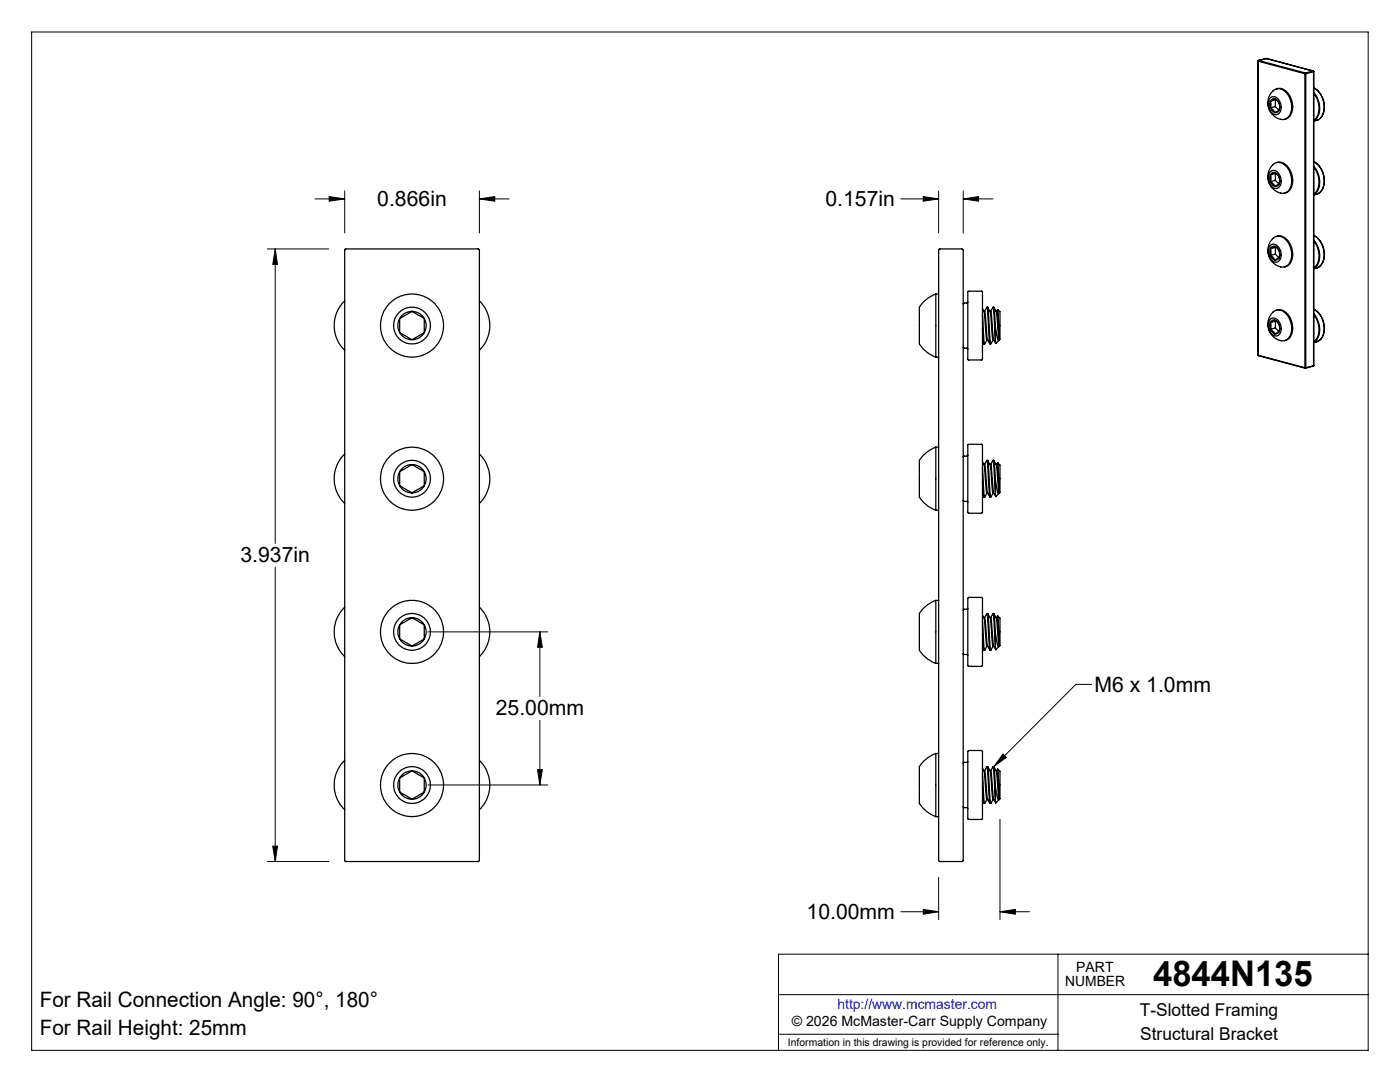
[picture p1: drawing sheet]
<svg xmlns="http://www.w3.org/2000/svg" width="279mm" height="216mm" viewBox="0 0 279 216" stroke-linecap="round" stroke-linejoin="round" font-family="sans-serif">
<g fill="none" stroke="#000" stroke-width=".2">
<path d="M6.3 6.4h266.7v203.2h-266.7zM62.9 39.7h5.9M65.7 39.2l3.1 .5-3.1 .4zM68.8 38.1v8.4M95.7 39.7l3-.5v.9zM95.7 38.1v8.4M95.7 39.7h5.9M179.8 39.7h7.5M184.3 39.2l3 .5-3 .4zM187.3 38.1v8.4M192.2 39.7l3.1-.5v.9zM192.2 39.7h6"/>
<path d="M192.2 38.1v8.4M53.3 49.7h12.3M54.9 49.7l.5 3.1h-1zM54.9 49.7v58.7M54.9 113.2v58.7M85.4 126.1h23.9M107.7 126.1l.5 3.1h-.9zM107.7 126.1v12.9M217.9 136.6h-3.2l-16.4 16.4M85.4 156.6h23.9M107.3 153.6h.9l-.5 3zM107.7 143.7v12.9"/>
<path d="M200.2 150.5l.6 .6-2.5 1.9zM53.3 171.9h12.3M54.4 168.8h1l-.5 3.1zM187.3 175.1v8.4M199.6 163.5v20M155.4 198.5h117.6M179.8 181.9h7.5M184.3 181.5l3 .4-3 .5zM199.6 181.9l3-.4v.9zM199.6 181.9h5.9M211.1 190.4v19.2M273 190.4h-117.6v19.2"/>
<path d="M155.4 206.4h55.7"/>
</g>
<g fill="none" stroke="#000" stroke-width=".25">
<path d="M251 12.2h.1M251 12.2l.1 58.7M251.1 12.2l9.3 2.5M251.1 12.1l-.1 .1M251.1 12.1h.1M251.2 12.1l-.1 .1M251.2 12.1l9.3 2.5M252.7 11.7h.1M252.7 11.7l-1.6 .4M252.7 11.7l9.4 2.5M253.5 19.6l.4-.3 .7 .1 .5 .4 .5 .8 .1 .6-.1 .8-.6 .8-.4 .1-.5-.1-.5-.5-.3-.6-.2-1 .1-.6zM254.1 18.1l.7-.4 .9 .1 .8 .4 .7 1 .5 1.3v1.5l-.5 1.2-.6 .5-.9 .1-1-.3-.9-.9-.4-.6-.4-1 .1-1.1 .3-1z"/>
<path d="M254.4 19.7l.7 .5 .2 .4 .1 .4-.1 1M254.4 19.7l-.5 .1-.4 .4M254.4 19.7l.7 .7M254.4 19.7l-.9 .5M254.5 19.9v1.4M254.5 19.9l-1 .3M254.6 19.9h-.1M254.7 17.7l.9-.1 1 .5 .8 .9 .4 1.1 .2 .9-.2 1.5-.4 .8-1 .5M260.4 14.7h.2M260.4 14.7v58.7M260.5 14.6l-.1 .1M260.5 14.6l.1 .1"/>
<path d="M260.6 14.7v58.7M262.1 14.2v.1M262.1 14.2h.1M262.1 14.2l-1.6 .4M262.1 14.2l.1 .1M262.1 14.3l-1.5 .4M262.1 14.3v58.7M262.2 17.5l.8 .6 .7 .9 .5 1.2 .1 .9-.1 1.4-.3 .6-.6 .6-.5 .3 .6-.3 .5-.7 .3-1 .1-1-.2-1-.5-1.2-.6-.7zM262.2 14.3h-.1M262.2 18.5l.7 1.1 .3 .9 .2 1-.3 1.5-.4 .7-.5 .4M262.2 18.7l.7 1.1 .3 1.6-.2 1.5-.4 .7-.4 .4M262.2 14.3v58.6"/>
<path d="M253.4 34.4l.4-.3 .7-.1 .3 .3 .6 .6 .2 .6 .1 .9-.2 .6-.4 .5-.3 .1-.6-.1-.7-.6-.3-.7-.1-.7 .1-.6zM253.5 36.3l.4 .6 .5 .2M253.5 34.9l-.1 .4 .1 1M253.5 36.3l.7 .5 .2 .3M253.5 34.9l.1 .4-.1 1M253.5 21.5l.3 .5 .6 .4M253.5 20.2l-.1 .4 .1 .9M253.5 21.5l.7 .6 .2 .3M253.5 20.2l.1 .4-.1 .9M254.1 32.8l.7-.4 1.1 .2 .8 .6 .6 .9 .4 1.3v1.3l-.5 1.2-.7 .6-.6 .1-1-.3-1.2-1-.3-.5-.4-1.1 .1-1.1 .3-1zM254.4 34.4l.6 .5 .3 .4 .1 .4-.1 1M254.4 34.4l-.5 .1-.4 .4"/>
<path d="M254.4 34.4l.7 .7M254.4 34.4l-.9 .5M254.5 34.6v1.4M254.5 34.6l-1 .3M254.5 36l.7 .7M254.5 36l-1 .3M254.5 21.3l.7 .7M254.5 21.3l-1 .2M254.6 34.6h-.1M254.7 32.5l1-.1 .9 .4 .8 .9 .4 1.1 .2 .9-.2 1.5-.6 .9-.8 .4M255.3 36.7l-.5 .4h-.4M255.3 36.7l-.9 .4"/>
<path d="M255.3 22l-.3 .3-.6 .1M255.3 22l-.9 .4M255.4 36l-.1 .7M255.4 21.3l-.1 .7M262.2 32.2l.7 .5 .6 .6 .5 1 .3 1.2v.9l-.2 1.1-.6 .9-.7 .3M262.2 33.2l.8 1.2 .4 1.8-.2 1.2-.2 .5-.3 .6-.5 .4M262.2 33.4l.7 1.2 .3 1.6-.1 1.3-.4 .7-.5 .5M262.2 32.3l.7 .4 .7 .8 .5 1.2 .2 1-.1 1-.2 .9-.4 .7-.8 .4M262.8 38.7l-.6 .2M262.8 24l-.6 .2M68.8 49.8l.2-.1h26.5l.2 .2v121.8l-.2 .2h-26.6l-.1-.1zM186.8 58.7a5.6 5.6 0 0 0-3.3 2.8v6.4a1.58 1.58 0 0 0 .7 1.7l1.1 .9 1.5 .8"/>
<path d="M186.8 58.7v12.6M186.8 58.7h.5M187.4 49.7h4.6l.2 .2v121.8l-.1 .2h-4.6l-.2-.2v-121.8zM193.2 58.2l2.8-.1 .1 .1v13.5l-.1 .1h-2.7l-.2-.1zM253.5 49l.5-.3 .5 .1 .6 .4 .5 .8 .1 .7-.1 .8-.6 .7h-.9l-.5-.4-.3-.7-.2-1 .1-.6zM253.5 51l.4 .5 .5 .4M253.5 49.6l-.1 .4 .1 1M253.5 51l.7 .5 .2 .4M253.5 49.6l.1 .4-.1 1M254.2 47.4l.7-.3 .8 .1 .7 .4 .9 1.2 .4 1.3v1.3l-.4 1.2-.7 .6-.8 .1-1-.3-.9-.8-.6-.8-.3-1 .1-1.1 .3-.9zM254.4 49.2l.4 .2 .5 .7 .1 .3-.1 1M254.4 49.2h-.5l-.4 .4"/>
<path d="M254.4 49.2l.7 .6M254.4 49.2l-.9 .4M254.5 49.4v1.3M254.5 49.4l-1 .2M254.5 50.7l.7 .8M254.5 50.7l-1 .3M254.6 49.3l-.1 .1M254.7 47.2l1-.1 .8 .4 .7 .8 .6 1.2 .2 1-.2 1.4-.7 1-.7 .4M255.3 51.4l-.3 .4-.6 .1M255.3 51.4l-.9 .5M255.4 50.8l-.1 .6M262.2 47l.5 .2 .8 .8 .4 1 .4 1.2v.9l-.2 1.1-.5 .8-.8 .5 .7-.4 .5-.9 .3-1.7-.2-1-.5-1.2-.6-.8z"/>
<path d="M262.2 47.9l.7 1 .3 1 .2 1-.3 1.7-.4 .6-.5 .4M262.2 48.1l.6 1 .4 1.8-.2 1.5-.3 .5-.5 .5M262.8 53.5l-.6 .1M68.8 60a6.9 6.9 0 0 0 0 9.9M79.8 66.4l2.4 1.4M79.8 66.4a2.76 2.76 0 0 0 2.4 1.4M79.8 63.5a3 3 0 0 0 0 2.9M79.8 63.5v2.9M82.2 62.1l2.5 1.4M82.2 62.1a2.85 2.85 0 0 1 2.5 1.4M82.2 62.1a2.97 2.97 0 0 0-2.4 1.4M82.2 62.1l-2.4 1.4"/>
<path d="M84.7 66.4a2.66 2.66 0 0 1-2.5 1.4M84.7 66.4l-2.5 1.4M84.7 63.5a2.76 2.76 0 0 1 0 2.9M84.7 63.5v2.9M95.7 60a6.9 6.9 0 0 1 0 9.9M186.8 71.3h.5M192.2 69.3l.1 .2h.7l.1 .2M193.1 60.3v.1l-.8 .1-.1 .1M196.1 61.6l.4 .9 .5 5.3M196.1 62.8l.4 5.8 .5-.8M196.1 68.2l.2 .4M196.1 65.5l.1 2.5 .1 .6h.2"/>
<path d="M196.4 62.1h.1M196.5 62.1l.3 3.6a4.9 4.9 0 0 0 .8 2.9M197 61.3l-.5 .8M197 67.8h.1M197 61.3a.52 .52 0 0 1 .2 .8l.5 6.5M197 61.3l.6 7.3M197.1 61.3a6.2 6.2 0 0 1 .8 3.4l.3 3.1M197.6 68.6h.1M197.6 62.1h.2l.1 .7 .3 4.7 .5 1M198.2 61.3l-.5 .8M198.2 61.3l.1 .9 .3 5.4M198.2 67.8l-.5 .8"/>
<path d="M198.2 67.8h.1M198.2 61.3h.1M198.3 61.3a5.5 5.5 0 0 1 .8 3.4l.1 2.5 .2 .6M198.3 61.3l.3 3.6M198.6 67.6l.1 .9M198.6 64.9v2.7M198.6 64.9l.5 2.8 .1 .2 .2-.1M198.8 62.1h.1M198.9 62.1l.5 5.2M199.1 61.8l.3 5.5M199.1 61.8l.5 .4v5.5l-.2 .1M199.1 61.8l-.2 .3"/>
<path d="M199.4 67.9l-.7 .6M199.4 67.3v.5M251.1 70.9v.1M251.1 70.9l9.3 2.5M251.1 71l9.4 2.5M253.5 63.7l.6-.3 .5 .1 .5 .5 .5 .7 .1 .7-.1 .8-.6 .8-.9-.1-.5-.5-.3-.6-.2-1 .1-.6zM253.5 65.7l.3 .5 .6 .4M253.5 64.3l-.1 .4 .1 1M253.5 65.7l.7 .6 .2 .3M253.5 64.3l.1 .4-.1 1M254.1 62.2l.7-.3h.9l.8 .5 .7 1 .5 1.3v1.5l-.5 1.2-.6 .5-.9 .1-1-.3-.9-.8-.5-.8-.3-1.3 .1-.8 .3-.9zM254.4 63.9l.7 .5 .2 .4 .1 .4-.1 .9"/>
<path d="M254.4 63.9h-.5l-.4 .4M254.4 63.9l.7 .6M254.4 63.9l-.9 .4M254.5 64.1l-1 .2M254.5 64.1v1.3M254.5 65.4l.7 .8M254.5 65.4l-1 .3M254.6 64l-.1 .1M254.7 61.9l.9-.1 1 .5 .8 .9 .4 1 .2 1.6-.2 .9-.7 .9-.7 .4M255.3 66.1l-.4 .5h-.5M255.3 66.1l-.9 .5M255.4 65.5l-.1 .6"/>
<path d="M260.4 73.4h.2M260.4 73.4l.1 .1M260.5 73.5h.1M260.6 73.4l-.1 .1M262.1 73.1l-1.6 .4M262.1 73v.1M262.1 73l-1.5 .4M262.2 72.9l-.1 .2M262.2 61.7l.8 .5 .7 1 .5 1.1 .1 1-.1 1.3-.3 .7-.6 .6-.5 .3 .6-.3 .5-.7 .3-1 .1-1-.2-1-.5-1.2-.6-.7zM262.2 72.9l-.1 .1M262.2 62.6l.7 1.1 .5 1.9-.3 1.6-.5 .8-.4 .3M262.2 62.8l.7 1.1 .3 1.7-.2 1.5-.4 .7-.4 .4"/>
<path d="M262.8 68.2l-.6 .2M68.8 90.6a6.9 6.9 0 0 0 0 9.8M79.8 96.9a2.97 2.97 0 0 0 2.4 1.5M79.8 96.9l2.4 1.5M79.8 94.1v2.8M79.8 94.1a3 3 0 0 0 0 2.8M82.2 92.7l2.5 1.4M82.2 92.7a2.66 2.66 0 0 1 2.5 1.4M82.2 92.7l-2.4 1.4M82.2 92.7a2.76 2.76 0 0 0-2.4 1.4M84.7 96.9l-2.5 1.5M84.7 96.9a2.85 2.85 0 0 1-2.5 1.5"/>
<path d="M84.7 94.1a2.76 2.76 0 0 1 0 2.8M84.7 94.1v2.8M95.7 90.6a6.9 6.9 0 0 1 0 9.8M186.8 89.2a6.1 6.1 0 0 0-3.3 2.8v6.6a1.37 1.37 0 0 0 .6 1.4 6.9 6.9 0 0 0 2.7 1.8M186.8 89.2v12.6M186.8 89.2h.5M192.2 99.8l.2 .2h.6l.1 .2M193.1 90.8l-.1 .2h-.7l-.1 .2M193.2 88.7h2.8l.1 .1v13.4l-.2 .2h-2.6l-.2-.2zM196.1 92.1l.3 .6M196.1 93.4l.4 5.8 .5-.8M196.1 98.7l.2 .5"/>
<path d="M196.1 96.1l.1 2.5 .1 .6h.2M196.4 92.6h.1M196.4 92.7l.6 5.7M196.5 92.6l.6 5.8M197 91.9l-.5 .7M197 98.4h.1M197 91.9a.52 .52 0 0 1 .2 .7l.5 6.6M197 91.9l.6 7.3M197.1 98.4l.5 .8M197.1 91.9l.5 .8M197.6 99.2h.1M197.6 92.6l.2 .1 .1 .6 .3 4.8 .5 1"/>
<path d="M197.6 92.7l.6 5.7M198.2 91.9l-.5 .7M198.2 91.9l.1 .8 .3 5.4M198.2 98.4l-.5 .8M198.2 98.4h.1M198.2 91.9h.1M198.3 91.9a5.5 5.5 0 0 1 .8 3.4l.3 3.1M198.3 91.9l.3 3.6M198.6 98.1l.1 1M198.6 95.5v2.6M198.6 95.5l.2 1.2a2.88 2.88 0 0 0 .5 1.8l.1-.1M198.8 92.6h.1"/>
<path d="M198.9 92.6l.5 5.3M199.1 92.4l.3 5.5M199.1 92.4l.5 .4v5.5l-.2 .1M199.1 92.4l-.2 .2M199.4 98.5l-.7 .6M199.4 97.9v.5M186.8 119.8a5.9 5.9 0 0 0-3.3 2.8v6.5a1.47 1.47 0 0 0 .6 1.5 6.9 6.9 0 0 0 2.7 1.8M186.8 119.8v12.6M186.8 119.8h.5M186.8 101.8h.5M193.2 119.3l.1-.1h2.6l.2 .2v13.4l-.1 .2h-2.7l-.2-.2zM68.8 121.1a6.9 6.9 0 0 0 0 9.9"/>
<path d="M79.8 127.5l2.4 1.4M79.8 127.5a2.97 2.97 0 0 0 2.4 1.4M79.8 124.7v2.8M79.8 124.7a3 3 0 0 0 0 2.8M82.2 123.3l2.5 1.4M82.2 123.3a2.85 2.85 0 0 1 2.5 1.4M82.2 123.3a2.97 2.97 0 0 0-2.4 1.4M82.2 123.3l-2.4 1.4M84.7 127.5l-2.5 1.4M84.7 127.5a2.85 2.85 0 0 1-2.5 1.4M84.7 124.7a2.76 2.76 0 0 1 0 2.8M84.7 124.7v2.8"/>
<path d="M95.7 121.1a6.9 6.9 0 0 1 0 9.9M186.8 132.4h.5M192.2 130.4l.2 .2h.6l.1 .2M193.1 121.4l-.1 .2h-.6l-.2 .2M196.1 122.7l.3 .5M196.1 129.3l.2 .5M196.1 123.9l.3 5.1 .1 .7M196.1 126.7l.1 2.5 .1 .6h.2M196.4 123.2h.1M196.4 123.2l.6 5.7M196.5 123.2l.6 5.7M197 128.9l-.5 .9"/>
<path d="M197 122.4l-.5 .8M197 128.9h.1M197 122.4h.1l.1 .6 .4 5.7 .1 1M197 122.4l.6 7.4M197.1 128.9l.5 .9M197.1 122.4l.5 .8M197.6 123.2a.32 .32 0 0 1 .2 .5l.3 3.1a5 5 0 0 0 .6 2.8M197.6 123.2l.6 5.7M198.2 122.4l-.5 .8M198.2 122.4l.1 .9 .3 5.4M198.2 128.9l-.5 .9h-.1M198.2 128.9h.1"/>
<path d="M198.2 122.4h.1M198.3 122.4a5.1 5.1 0 0 1 .8 3.2l.1 2.7 .2 .6M198.3 122.4l.3 3.7M198.6 128.7l.1 .9M198.6 126.1v2.6M198.6 126.1l.2 1.1a2.51 2.51 0 0 0 .6 1.8v-.1M198.8 123.2h.1M198.9 123.2l.5 5.2M199.1 122.9l.3 5.5M199.1 122.9l.5 .4v5.5l-.2 .1M199.1 122.9l-.2 .3M199.4 129l-.7 .6"/>
<path d="M199.4 128.4v.5M68.8 151.7a6.9 6.9 0 0 0 0 9.9M79.8 158l2.4 1.5M79.8 158a2.76 2.76 0 0 0 2.4 1.5M79.8 155.2v2.8M79.8 155.2a3 3 0 0 0 0 2.8M82.2 153.8l2.5 1.4M82.2 153.8a2.85 2.85 0 0 1 2.5 1.4M82.2 153.8l-2.4 1.4M82.2 153.8a2.97 2.97 0 0 0-2.4 1.4M84.7 158l-2.5 1.5M84.7 158a2.66 2.66 0 0 1-2.5 1.5"/>
<path d="M84.7 155.2v2.8M84.7 155.2a2.76 2.76 0 0 1 0 2.8M95.7 151.7a6.9 6.9 0 0 1 0 9.9M186.8 150.4a5.9 5.9 0 0 0-3.3 2.7v6.5a1.58 1.58 0 0 0 .7 1.7l1.3 1 1.3 .6M186.8 150.4v12.5M186.8 150.4h.5M193.1 151.9v.2l-.8 .1-.1 .1M193.2 149.9l2.7-.1 .2 .1v13.5l-.1 .1h-2.7l-.2-.1zM196.1 153.3l.3 .5M196.1 154.5l.4 5.8 .5-.8M196.1 159.8l.2 .5M196.1 157.2l.1 2.5 .1 .6h.2"/>
<path d="M196.4 153.8h.1M196.4 153.8l.6 5.7M196.5 153.8l.5-.8 .6 7.3M196.5 153.8l.6 5.7M197 159.5h.1M197 153l.2 .1v.5l.5 6.7M197.1 159.5l.5 .8M197.1 153l.5 .8M197.6 153.8h.2l.1 .6 .3 4.8 .5 1M197.6 153.8l.6 5.7M197.7 153.8l.5-.8 .4 6.2M198.2 159.5l-.5 .8"/>
<path d="M198.2 159.5h.1M198.2 153l.2 .1 .2 3.5M198.3 153a4.7 4.7 0 0 1 .7 2.9l.2 3 .2 .6M198.6 159.2l.1 1 .7-.6M198.6 156.6v2.6M198.6 156.6l.5 2.6 .1 .4 .2-.1M198.8 153.8h.1M198.9 153.8l.5 5.2M199.1 153.5l.3 5.5M199.1 153.5l.5 .4v5.5l-.2 .1M199.1 153.5l-.2 .3M199.4 159v.5"/>
<path d="M186.8 162.9h.5M192.2 161l.1 .1h.7l.1 .3M197.6 160.3h.1"/>
<circle cx="82.2" cy="65" r="6.3"/>
<circle cx="82.2" cy="65" r="3.7"/>
<circle cx="82.2" cy="95.5" r="6.3"/>
<circle cx="82.2" cy="95.5" r="3.7"/>
<circle cx="82.2" cy="126.1" r="6.3"/>
<circle cx="82.2" cy="126.1" r="3.7"/>
<circle cx="82.2" cy="156.6" r="6.3"/>
<circle cx="82.2" cy="156.7" r="3.7"/>
</g>
<path d="M65.7 39.2l3.1 .5-3.1 .4zM95.7 39.7l3-.5v.9zM54.9 49.7l.5 3.1h-1zM54.4 168.8h1l-.5 3.1zM107.7 126.1l.5 3.1h-.9zM107.3 153.6h.9l-.5 3zM184.3 39.2l3 .5-3 .4zM192.2 39.7l3.1-.5v.9zM184.3 181.5l3 .4-3 .5zM199.6 181.9l3-.4v.9zM200.2 150.5l.6 .6-2.5 1.9z" fill="#000"/>
<text font-size="7.1" x="230.1" y="196.8">4844N135</text>
<g font-size="4.2">
<text x="75.3" y="41.1">0.866in</text>
<text x="164.7" y="41.1">0.157in</text>
<text x="48" y="112.2">3.937in</text>
<text x="98.9" y="142.8">25.00mm</text>
<text x="218.4" y="138.1">M6 x 1.0mm</text>
<text x="161" y="183.3">10.00mm</text>
<text x="7.9" y="200.9">For Rail Connection Angle: 90°, 180°</text>
<text x="7.9" y="206.5">For Rail Height: 25mm</text>
</g>
<g font-size="3.5">
<text x="227.5" y="202.8">T-Slotted Framing</text>
<text x="227.6" y="207.5">Structural Bracket</text>
</g>
<g font-size="2.8">
<text x="212.6" y="196.8">NUMBER</text>
<text x="214.8" y="194">PART</text>
<text x="158" y="204.8">© 2026 McMaster-Carr Supply Company</text>
</g>
<text font-size="2.8" fill="#00f" x="167.1" y="201.4">http://www.mcmaster.com</text>
<text font-size="2.1" x="157.3" y="208.6">Information in this drawing is provided for reference only.</text>
</svg>
